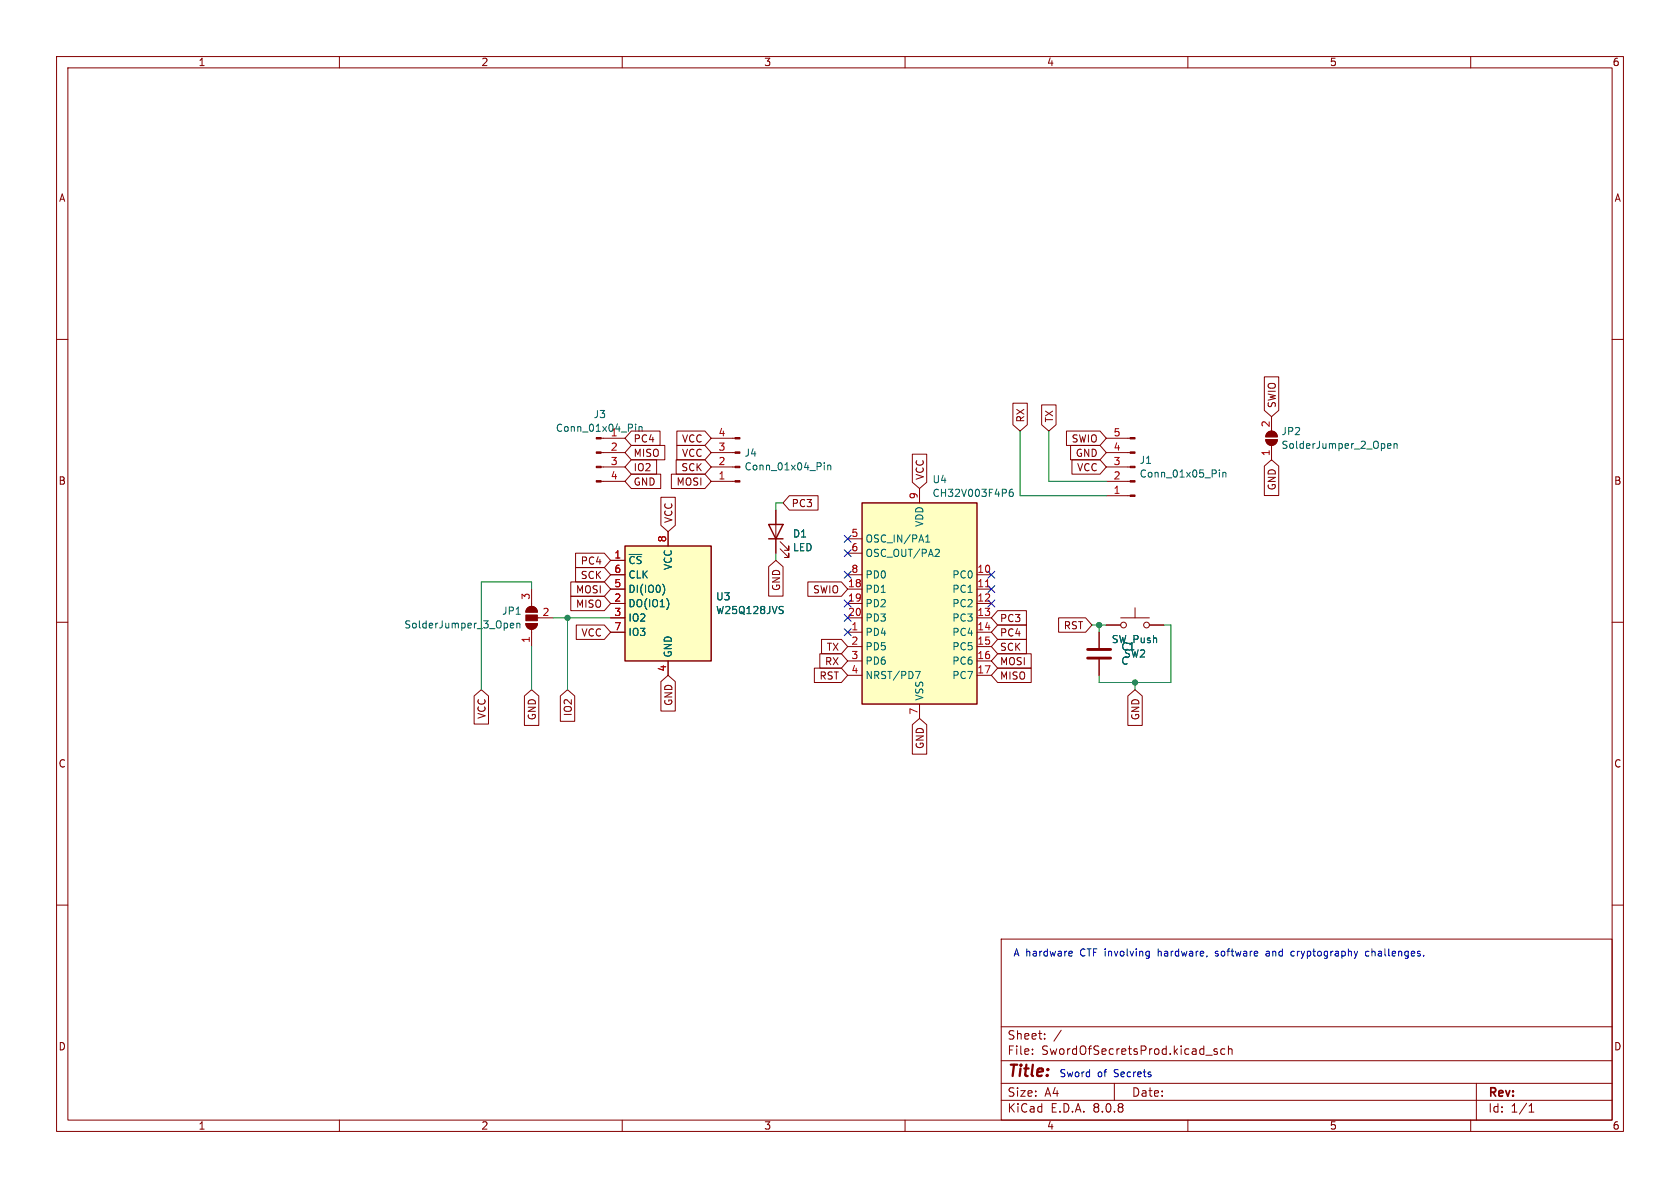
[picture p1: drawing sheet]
<svg xmlns="http://www.w3.org/2000/svg" width="297mm" height="210mm" viewBox="0 0 297 210" stroke-linecap="round" stroke-linejoin="round" font-family="sans-serif">
<g fill="none" stroke="#840000" stroke-width=".18">
<path d="M10 10h277v190h-277zM12 12h273v186h-273zM60 10v2M110 10v2M160 10v2M210 10v2M260 10v2M10 60h2M285 60h2M10 110h2M285 110h2M10 160h2"/>
<path d="M177 166h108v32h-108zM285 160h2M60 198v2M110 198v2M160 198v2M177 194.5h108M177 191.5h108M177 187.5h108M177 181.5h108M182.5 186.3v.1M182.5 185.5v.1M184.7 183.6v.1"/>
<path d="M184.7 182.8v.1M187.6 182.1l-1.3 2M197 191.5v3M210 198v2M213.2 186.5h1.1M215.2 185.5l-.4-.1-.2 .2 .1 .2 .5 .2v.3h-.6M216.5 185.5l-.4-.1-.3 .3v.4l.2 .2h.5M217.2 185.5l.2-.1 .3 .1 .1 .9M217.2 184.9v1.5M260 198v2M261 191.5v6.5M270.3 196.6h.9"/>
<path d="M270.3 195.5l.4-.4v1.5"/>
</g>
<path d="M152.4 88.9h20.3v35.6h-20.3z" fill="#ffffc2"/>
<path d="M135.9 92.7h2.5l-1.2 2.6zM135.9 95.3h2.5M152.4 88.9h20.3v35.6h-20.3z" fill="none" stroke="#840000" stroke-width=".25"/>
<g fill="none" stroke="#840000" stroke-width=".18">
<path d="M106.3 77.5h4.2M125.7 77.5h4.2M195.6 77.5h4.2M223.8 77.7h2a1.02 1.02 0 0 1-1 1 1.02 1.02 0 0 1-1-1zM224.1 76.5a1.02 1.02 0 0 1 1.1-.2 1.02 1.02 0 0 1 .6 .9h-2zM224.8 73.7v2.5M224.8 78.7v2.6M106.3 80h4.2M106.3 82.6h4.2M106.3 85.1h4.2M125.7 80h4.2M125.7 82.6h4.2"/>
<path d="M125.7 85.1h4.2M137.2 90.2v7.6M137.9 97l1.5 1.6v-.8v.8h-.7M137.9 95.8l1.5 1.5v-.8v.8h-.7M149.9 95.3h2.5M149.9 97.8h2.5M162.6 86.4v2.5M195.6 80h4.2M195.6 82.6h4.2M195.6 85.1h4.2M195.6 87.6h4.2M149.9 111.8h2.5"/>
<path d="M149.9 101.6h2.5M149.9 104.1h2.5M149.9 106.7h2.5M149.9 109.2h2.5M149.9 114.3h2.5M149.9 116.8h2.5M149.9 119.4h2.5M172.7 111.8h2.6M172.7 101.6h2.6M172.7 104.1h2.6M172.7 106.7h2.6M172.7 109.2h2.6"/>
<path d="M172.7 114.3h2.6M172.7 116.8h2.6M172.7 119.4h2.6M162.6 124.5v2.5"/>
</g>
<path d="M174.2 103.7h.8" fill="none" stroke="#a90000" stroke-width=".18"/>
<g fill="none" stroke="#006464" stroke-width=".18">
<path d="M112.4 75v.1M112.4 75.4v.9M113 75.4v.9M113 75.5l.2-.1 .3 .1v.8M245.3 78.8l.6-.1-.1-.2-.3-.1-.2 .2 .1 .6h.4M246.4 78.5l.2-.1 .3 .1 .1 .8M246.4 78.4v.9M145.7 81.8v.1M145.7 82.2v.9M146.3 82.2v.9M146.3 82.3l.2-.1 .3 .1 .1 .8M163.7 95.8h.7"/>
<path d="M163.7 94.9l.3-.3v1.2M165.5 97.1l.5 .1 .1 .3-.8 .9h.8M179 86.5h-.3a.86 .86 0 0 0 0 1.3l.4-.2v-.4l-.2-.2h-.2l-.3 .2M215.6 83.1v.1M215.6 83.5v.8M216.2 83.5v.8M216.2 83.6l.2-.1 .3 .1v.7M161.8 118.7h.9l-.6 1.3"/>
</g>
<g fill="#840000" stroke="#840000" stroke-width=".18">
<path d="M223.8 77.7h2a1.02 1.02 0 0 1-1 1 1.02 1.02 0 0 1-1-1z"/>
<path d="M224.1 76.5a1.02 1.02 0 0 1 1.1-.2 1.02 1.02 0 0 1 .6 .9h-2z"/>
<path d="M199.8 77.3h.9v.3h-.9z"/>
<path d="M199.8 79.9h.9v.2h-.9z"/>
<path d="M199.8 82.4h.9v.3h-.9z"/>
<path d="M199.8 85h.9v.2h-.9z"/>
<path d="M199.8 87.5h.9v.3h-.9z"/>
<path d="M129.9 77.3h.9v.3h-.9z"/>
<path d="M129.9 79.9h.9v.2h-.9z"/>
<path d="M129.9 82.4h.9v.3h-.9z"/>
<path d="M129.9 85h.9v.2h-.9z"/>
<path d="M105.4 85h.9v.2h-.9z"/>
<path d="M105.4 82.4h.9v.3h-.9z"/>
<path d="M105.4 79.9h.9v.2h-.9z"/>
<path d="M105.4 77.3h.9v.3h-.9z"/>
</g>
<path d="M110.5 96.5h15.2v20.3h-15.2z" fill="#ffffc2"/>
<path d="M110.5 96.5h15.2v20.3h-15.2z" fill="none" stroke="#840000" stroke-width=".25"/>
<g fill="none" stroke="#840000" stroke-width=".18">
<path d="M111.6 78.7h5.9v2.6h-5.9l-1.1-1.3zM111.6 76.2h5.1v2.5h-5.1l-1.1-1.2zM119.7 76.2h4.9l1.1 1.3-1.1 1.2h-4.9zM119.7 78.7h4.9l1.1 1.3-1.1 1.3h-4.9zM179.1 71.3h2.5v3.8l-1.3 1.1-1.2-1.1zM184.1 71.6h2.6v3.5l-1.3 1.1-1.3-1.1zM188.5 76.2h6l1.1 1.3-1.1 1.2h-6zM189.3 78.7h5.2l1.1 1.3-1.1 1.3h-5.2zM223.5 66.6h2.6v5.9l-1.3 1.2-1.3-1.2zM101.8 97.8h5l1.1 1.3-1.1 1.2h-5zM107.9 99.1h2.6M111.6 83.8h5.2v2.6h-5.2l-1.1-1.3z"/>
<path d="M111.6 81.3h4.5v2.5h-4.5l-1.1-1.2zM116.8 87.9h2.6v5l-1.3 1.1-1.3-1.1zM118.1 94v2.5M118.7 83.8h5.9l1.1 1.3-1.1 1.3h-5.9zM119.5 81.3h5.1l1.1 1.3-1.1 1.2h-5.1zM137.2 90.2v2.5M137.2 95.3v2.5M139.5 87.6h5.1v2.6h-5.1l-1.1-1.3zM161.3 80.3h2.5v4.9l-1.2 1.2-1.3-1.2zM189.5 81.3h5l1.1 1.3-1.1 1.2h-5zM223.5 82.4l1.3-1.1 1.3 1.1v5.2h-2.6zM93 110.2h2a1.02 1.02 0 0 1-1 1 1.02 1.02 0 0 1-1-1z"/>
<path d="M93.3 107.5a1.02 1.02 0 0 1 1.1-.2 1.02 1.02 0 0 1 .6 .9h-2zM94 104.1v3.1M94 111.3v3M95 109.2h2.8M100.9 105.4h5.9l1.1 1.3-1.1 1.3h-5.9zM100.9 102.9h5.9l1.1 1.2-1.1 1.3h-5.9zM101.8 100.3h5l1.1 1.3-1.1 1.3h-5zM101.9 110.5h4.9l1.1 1.3-1.1 1.2h-4.9zM107.9 106.7h2.6M107.9 109.2h2.6M107.9 104.1h2.6M107.9 101.6h2.6"/>
<path d="M107.9 111.8h2.6M118.1 116.8v2.6M135.9 100.2l1.3-1.1 1.2 1.1v5.2h-2.5zM142.8 102.9h5.9l1.2 1.2-1.2 1.3h-5.9zM144 118.1h4.7l1.2 1.3-1.2 1.3h-4.7zM144.9 115.6h3.8l1.2 1.2-1.2 1.3h-3.8zM145.2 113h3.5l1.2 1.3-1.2 1.3h-3.5zM176.4 107.9h5.1v2.6h-5.1l-1.1-1.3zM176.4 110.5h5.1v2.5h-5.1l-1.1-1.2zM176.4 113h5.1v2.6h-5.1l-1.1-1.3zM176.4 118.1h5.9v2.6h-5.9l-1.1-1.3zM176.4 115.6h5.9v2.5h-5.9l-1.1-1.3z"/>
<path d="M187.1 109.2h4.8l1.1 1.3-1.1 1.3h-4.8zM194.3 111.8v2.8M194.3 116.6v2.8M195.6 110.5h2.5M198.1 109.2h5.1M200.7 107.4v1.8M203.2 110.5h2.5M83.8 123l1.3-1.1 1.3 1.1v5h-2.6zM92.7 123l1.3-1.1 1.3 1.1v5.2h-2.6zM99.1 123l1.2-1.1 1.3 1.1v4.5h-2.5zM116.8 120.5l1.3-1.1 1.3 1.1v5.2h-2.6zM161.3 128.1l1.3-1.1 1.2 1.1v5.2h-2.5z"/>
<path d="M199.4 123l1.3-1.1 1.2 1.1v5.2h-2.5z"/>
<circle cx="198.6" cy="110.5" r=".51"/>
<circle cx="202.7" cy="110.5" r=".51"/>
</g>
<path d="M90.2 110.6l.6-.1v-.3h-.4l-.2 .1 .1 .7h.5M91.4 110.3l.2-.1h.3v.8M91.4 110.2v.8M117.2 103.3a1.49 1.49 0 0 1 0 1.8M118.2 106.4v.8M138 107.2l.5 .1M138.2 107.9l.3 .2-.3 .4" fill="none" stroke="#006464" stroke-width=".18"/>
<g fill="#840000" stroke="#840000" stroke-width=".18">
<path d="M93 110.2h2a1.02 1.02 0 0 1-1 1 1.02 1.02 0 0 1-1-1z"/>
<path d="M93 108.7h2v1h-2z"/>
<path d="M93.3 107.5a1.02 1.02 0 0 1 1.1-.2 1.02 1.02 0 0 1 .6 .9h-2z"/>
</g>
<path d="M192.3 116.3h4M192.3 114.8h4" fill="none" stroke="#840000" stroke-width=".51"/>
<path d="M189.1 168.2h.4l.1 .3-.6 .1M189.5 168.9l-.4 .1M202.8 168.2h.4M203.2 168.9l-.4 .1M203.2 168.2v1l-.3 .2M214.9 168.9l.1 .1M215 168.2l-.1 .1 .1 .3M224.2 168.2h-.3M224.3 168.5h-.3l-.2 .2 .1 .2 .4 .1M228.8 168.2h-.3l-.3 .2 .1 .5h.5M242 168.2h-.4l-.2 .2 .1 .5h.5" fill="none" stroke="#0000c2" stroke-width=".18"/>
<path d="M180.3 76.2v11.4h15.3M185.4 76.2v8.9h10.2M137.2 97.8v1.3M138.4 88.9h-1.2v1.3M94 104.1v-1.2h-8.9v19M94 114.3v7.6M97.8 109.2h10.1M100.3 109.2v12.7M193 110.5h2.6M194.3 110.5v1.3M205.7 110.5h1.3v10.2h-12.7v-1.3M200.7 120.7v1.2" fill="none" stroke="#009600" stroke-width=".18"/>
<g fill="none" stroke="#000084" stroke-width=".18">
<path d="M149.3 97.2l1.2 1.2M149.3 94.6l1.2 1.3M150.5 97.2l-1.2 1.2M150.5 94.6l-1.2 1.3M149.3 108.6l1.2 1.2M149.3 101l1.2 1.2M149.3 111.2l1.2 1.2M149.3 106.1l1.2 1.2M150.5 108.6l-1.2 1.2M150.5 101l-1.2 1.2M150.5 111.2l-1.2 1.2M150.5 106.1l-1.2 1.2"/>
<path d="M174.7 103.5l1.2 1.2M174.7 101l1.2 1.2M174.7 106.1l1.2 1.2M175.9 103.5l-1.2 1.2M175.9 101l-1.2 1.2M175.9 106.1l-1.2 1.2"/>
</g>
<g fill="#009600" stroke="#009600" stroke-width=".18">
<circle cx="100.3" cy="109.2" r=".46"/>
<circle cx="200.7" cy="120.7" r=".46"/>
<circle cx="194.3" cy="110.5" r=".46"/>
</g>
<text font-size="2.8" fill="#840000" x="178" y="190.9">Title:</text>
<g font-size="2.1" fill="#840000">
<text x="178" y="184">Sheet:</text>
<text x="178" y="186.7">File:</text>
<text x="184.1" y="186.7">SwordOfSecretsProd.kicad_sch</text>
<text x="178" y="196.9">KiCad</text>
<text x="178" y="194.1">Size:</text>
<text x="184.7" y="194.1">A4</text>
<text x="185.7" y="196.9">E.D.A.</text>
<text x="193.3" y="196.9">8.0.8</text>
<text x="200" y="194.1">Date:</text>
<text x="263" y="194.3">Rev:</text>
<text x="263" y="196.9">Id:</text>
<text x="267.1" y="196.9">1/1</text>
</g>
<g font-size="1.8" fill="#840000">
<text x="35" y="11.9">1</text>
<text x="85" y="11.9">2</text>
<text x="135" y="11.9">3</text>
<text x="185" y="11.9">4</text>
<text x="235" y="11.9">5</text>
<text x="285" y="11.9">6</text>
<text x="10.3" y="35.9">A</text>
<text x="285.3" y="35.9">A</text>
<text x="181.3" y="74.8" transform="rotate(-90 181.3 74.8)">RX</text>
<text x="186.4" y="74.8" transform="rotate(-90 186.4 74.8)">TX</text>
<text x="225.7" y="72.2" transform="rotate(-90 225.7 72.2)">SWIO</text>
<text x="111.9" y="83.5">IO2</text>
<text x="111.9" y="81">MISO</text>
<text x="111.9" y="78.4">PC4</text>
<text x="120.3" y="83.5">SCK</text>
<text x="120.5" y="78.4">VCC</text>
<text x="120.5" y="81">VCC</text>
<text x="189.4" y="78.4">SWIO</text>
<text x="190.1" y="81">GND</text>
<text x="190.3" y="83.5">VCC</text>
<text x="10.3" y="85.9">B</text>
<text x="111.9" y="86">GND</text>
<text x="119.5" y="86">MOSI</text>
<text x="139.9" y="89.9">PC3</text>
<text x="163.5" y="84.9" transform="rotate(-90 163.5 84.9)">VCC</text>
<text x="225.7" y="86.8" transform="rotate(-90 225.7 86.8)">GND</text>
<text x="285.3" y="85.9">B</text>
<text x="119.1" y="92.6" transform="rotate(-90 119.1 92.6)">VCC</text>
<text x="102.6" y="100">PC4</text>
<text x="101.7" y="107.6">MISO</text>
<text x="101.7" y="105.1">MOSI</text>
<text x="102.6" y="102.6">SCK</text>
<text x="138.1" y="104.6" transform="rotate(-90 138.1 104.6)">GND</text>
<text x="143.6" y="105.1">SWIO</text>
<text x="102.7" y="112.7">VCC</text>
<text x="176.7" y="110.2">PC3</text>
<text x="176.7" y="112.7">PC4</text>
<text x="188" y="111.4">RST</text>
<text x="145.7" y="117.8">RX</text>
<text x="146.1" y="115.3">TX</text>
<text x="176.7" y="115.3">SCK</text>
<text x="176.7" y="117.8">MOSI</text>
<text x="119.1" y="124.9" transform="rotate(-90 119.1 124.9)">GND</text>
<text x="144.8" y="120.3">RST</text>
<text x="176.7" y="120.3">MISO</text>
<text x="86" y="127.2" transform="rotate(-90 86 127.2)">VCC</text>
<text x="94.9" y="127.4" transform="rotate(-90 94.9 127.4)">GND</text>
<text x="101.3" y="126.7" transform="rotate(-90 101.3 126.7)">IO2</text>
<text x="201.6" y="127.4" transform="rotate(-90 201.6 127.4)">GND</text>
<text x="10.3" y="135.9">C</text>
<text x="163.5" y="132.5" transform="rotate(-90 163.5 132.5)">GND</text>
<text x="285.3" y="135.9">C</text>
<text x="10.3" y="185.9">D</text>
<text x="285.3" y="185.9">D</text>
<text x="35" y="199.9">1</text>
<text x="85" y="199.9">2</text>
<text x="135" y="199.9">3</text>
<text x="185" y="199.9">4</text>
<text x="235" y="199.9">5</text>
<text x="285" y="199.9">6</text>
</g>
<g font-size="1.8" fill="#006464">
<text x="98.2" y="76.5">Conn_01x04_Pin</text>
<text x="104.9" y="74.1">J3</text>
<text x="107.9" y="77.2">1</text>
<text x="226.5" y="77.1">JP2</text>
<text x="131.5" y="80.9">J4</text>
<text x="131.5" y="83.4">Conn_01x04_Pin</text>
<text x="201.4" y="82.2">J1</text>
<text x="226.5" y="79.5">SolderJumper_2_Open</text>
<text x="164.8" y="85.6">U4</text>
<text x="164.8" y="88">CH32V003F4P6</text>
<text x="201.4" y="84.6">Conn_01x05_Pin</text>
<text x="140.1" y="95.2">D1</text>
<text x="163.4" y="93.2" transform="rotate(-90 163.4 93.2)">VDD</text>
<text x="111" y="99.9">~{CS}</text>
<text x="119" y="100.9" transform="rotate(-90 119 100.9)">VCC</text>
<text x="140.1" y="97.6">LED</text>
<text x="152.9" y="96.1">OSC_IN/PA1</text>
<text x="152.9" y="98.7">OSC_OUT/PA2</text>
<text x="111" y="107.5">DO(IO1)</text>
<text x="111" y="105">DI(IO0)</text>
<text x="111" y="102.5">CLK</text>
<text x="126.5" y="106.3">U3</text>
<text x="152.9" y="105">PD1</text>
<text x="152.9" y="107.5">PD2</text>
<text x="152.9" y="102.5">PD0</text>
<text x="168.3" y="102.5">PC0</text>
<text x="168.3" y="105">PC1</text>
<text x="168.3" y="107.5">PC2</text>
<text x="71.4" y="111.3">SolderJumper_3_Open</text>
<text x="88.7" y="108.9">JP1</text>
<text x="111" y="110.1">IO2</text>
<text x="111" y="112.6">IO3</text>
<text x="126.5" y="108.8">W25Q128JVS</text>
<text x="152.9" y="112.6">PD4</text>
<text x="152.9" y="110.1">PD3</text>
<text x="168.3" y="110.1">PC3</text>
<text x="168.3" y="112.6">PC4</text>
<text x="196.4" y="113.9">SW_Push</text>
<text x="119" y="116.3" transform="rotate(-90 119 116.3)">GND</text>
<text x="152.9" y="115.2">PD5</text>
<text x="152.9" y="117.7">PD6</text>
<text x="168.3" y="115.2">PC5</text>
<text x="168.3" y="117.7">PC6</text>
<text x="198.1" y="115.2">C1</text>
<text x="198.1" y="117.7">C</text>
<text x="198.6" y="116.4">SW2</text>
<text x="152.9" y="120.2">NRST/PD7</text>
<text x="163.4" y="124" transform="rotate(-90 163.4 124)">VSS</text>
<text x="168.3" y="120.2">PC7</text>
</g>
<g font-size="1.8" fill="#a90000">
<text x="126.9" y="77.2">4</text>
<text x="196.8" y="77.2">5</text>
<text x="224.5" y="75.6" transform="rotate(-90 224.5 75.6)">2</text>
<text x="107.9" y="79.8">2</text>
<text x="107.9" y="82.3">3</text>
<text x="126.9" y="82.3">2</text>
<text x="126.9" y="79.8">3</text>
<text x="196.8" y="82.3">3</text>
<text x="196.8" y="79.8">4</text>
<text x="224.5" y="80.7" transform="rotate(-90 224.5 80.7)">1</text>
<text x="107.9" y="84.8">4</text>
<text x="126.9" y="84.8">1</text>
<text x="162.3" y="88.3" transform="rotate(-90 162.3 88.3)">9</text>
<text x="196.8" y="87.4">1</text>
<text x="196.8" y="84.8">2</text>
<text x="117.9" y="96" transform="rotate(-90 117.9 96)">8</text>
<text x="150.4" y="95">5</text>
<text x="108.5" y="98.8">1</text>
<text x="108.5" y="101.3">6</text>
<text x="150.4" y="97.5">6</text>
<text x="150.4" y="101.3">8</text>
<text x="172.7" y="101.3">10</text>
<text x="93.7" y="106.1" transform="rotate(-90 93.7 106.1)">3</text>
<text x="108.5" y="106.4">2</text>
<text x="108.5" y="103.9">5</text>
<text x="149.8" y="103.9">18</text>
<text x="149.8" y="106.4">19</text>
<text x="172.7" y="103.9">11</text>
<text x="172.7" y="106.4">12</text>
<text x="93.7" y="113.7" transform="rotate(-90 93.7 113.7)">1</text>
<text x="95.8" y="109">2</text>
<text x="108.5" y="109">3</text>
<text x="108.5" y="111.5">7</text>
<text x="149.8" y="109">20</text>
<text x="150.4" y="111.5">1</text>
<text x="172.7" y="109">13</text>
<text x="172.7" y="111.5">14</text>
<text x="117.9" y="118.8" transform="rotate(-90 117.9 118.8)">4</text>
<text x="150.4" y="114">2</text>
<text x="150.4" y="116.6">3</text>
<text x="150.4" y="119.1">4</text>
<text x="172.7" y="114">15</text>
<text x="172.7" y="116.6">16</text>
<text x="172.7" y="119.1">17</text>
<text x="162.3" y="126.4" transform="rotate(-90 162.3 126.4)">7</text>
</g>
<g font-size="1.8" fill="#0000c2">
<text x="179.1" y="169.2">A hardware</text>
<text x="191.1" y="169.2">CTF involving</text>
<text x="205.2" y="169.2">hardware,</text>
<text x="215.5" y="169.2">software</text>
<text x="224.7" y="169.2">and</text>
<text x="229.3" y="169.2">cryptography</text>
<text x="242.7" y="169.2">challenges.</text>
<text x="187.2" y="190.5">Sword</text>
<text x="194" y="190.5">of</text>
<text x="197" y="190.5">Secrets</text>
</g>
</svg>
